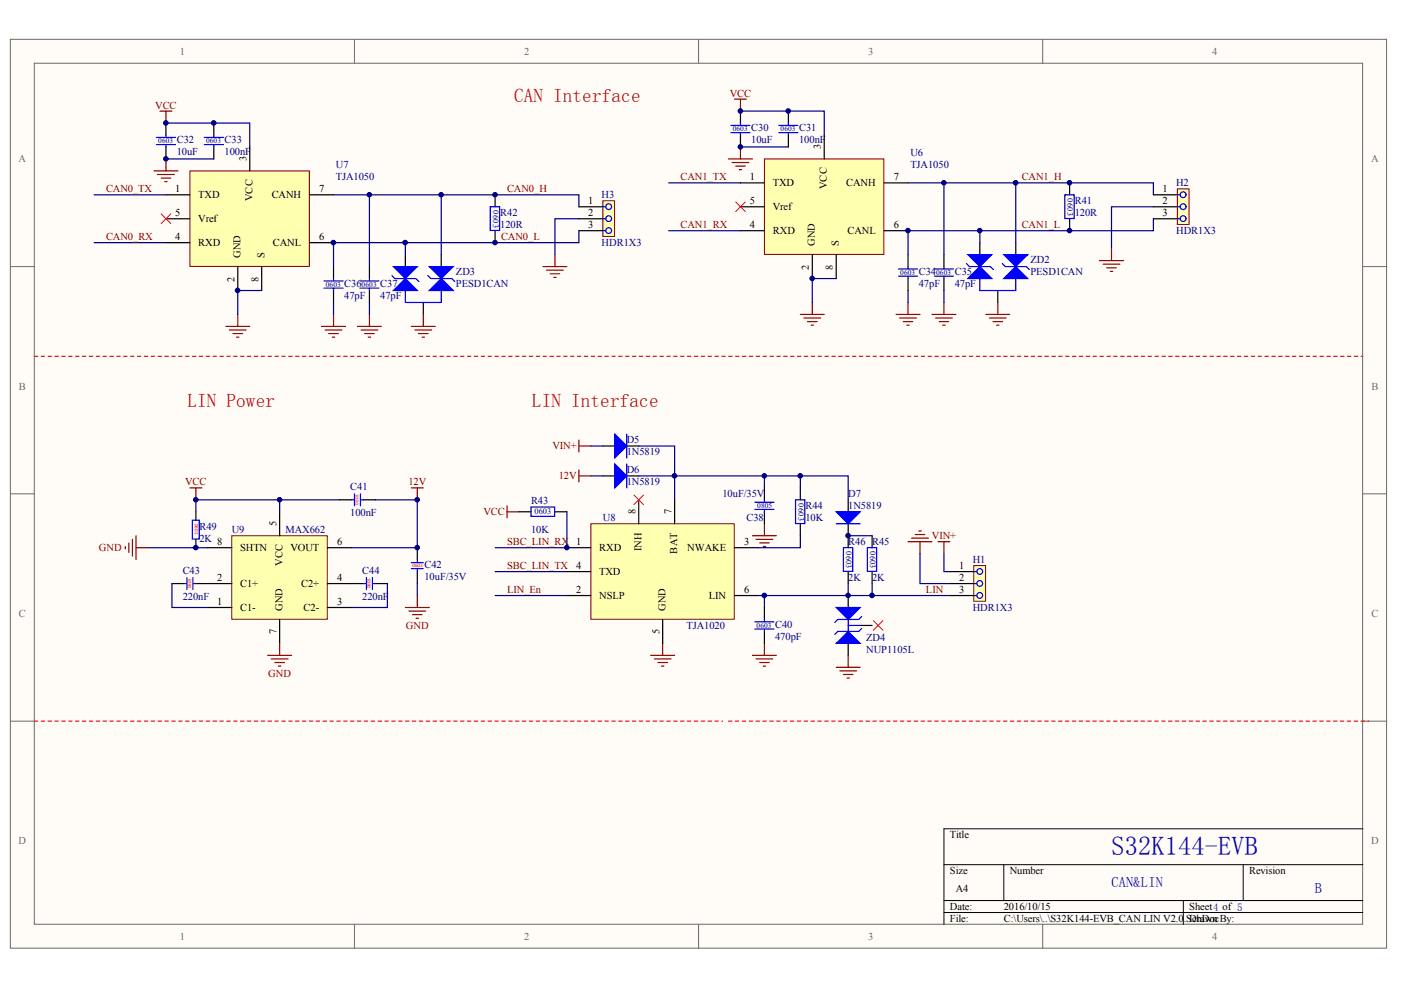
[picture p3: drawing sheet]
<svg xmlns="http://www.w3.org/2000/svg" width="297mm" height="210mm" viewBox="0 0 297 210" stroke-linecap="round" stroke-linejoin="round" font-family="sans-serif">
<g fill="#fffcf8" stroke="#696969" stroke-width=".21">
<path d="M2.2 8.3h291.8v192.7h-291.8z"/>
<path d="M7.3 13.4h281.6v182.6h-281.6z"/>
</g>
<path d="M75.2 8.3v5.1M148.1 8.3v5.1M221.1 8.3v5.1M2.2 56.5h5.1M289 56.5h5M2.2 104.7h5.1M289 104.7h5M2.2 152.9h5.1M289 152.9h5M75.2 196v5.1M148.1 196v5.1M221.1 196v5.1" fill="none" stroke="#696969" stroke-width=".21"/>
<path d="M289 175.7h-88.9v20.3M200.1 183.3h88.9M200.1 190.9h88.9M200.1 193.5h88.9M212.8 183.3v7.6M250.9 190.9v5.1M263.6 183.3v7.6" fill="none" stroke="#000" stroke-width=".21"/>
<path d="M7.3 75.5h281.7M7.3 152.9h145.9M154.5 152.9h135.7" fill="none" stroke="#ee0e22" stroke-width=".25" stroke-dasharray=".7 .7"/>
<path d="M40.3 36.2h25.3v20.3h-25.3z" fill="#ffffb0" stroke="#800000" stroke-width=".21"/>
<path d="M52.9 31.2v5M35.2 41.3h5.1M35.2 51.5h5.1M35.2 46.4h5.1M50.4 56.5v5.1M55.5 56.5v5.1M65.6 41.3h5.1M65.6 51.5h5.1M85.9 54v2.5M93.6 54v2.5M89.7 64.1v2.6" fill="none" stroke="#000" stroke-width=".25"/>
<path d="M83.1 58.4l.6 .7h4.5l.6 .6M85.9 56.5v7.6h7.7v-7.6M90.7 58.4l.6 .7h4.5l.6 .6" fill="none" stroke="#00f" stroke-width=".25"/>
<g fill="#00f" stroke="#00f" stroke-width=".25">
<path d="M91 61.6l2.6-2.5 2.5 2.5z"/>
<path d="M91 56.5h5.1l-2.5 2.6z"/>
<path d="M83.4 61.6l2.5-2.5 2.6 2.5z"/>
<path d="M83.4 56.5h5.1l-2.6 2.6z"/>
</g>
<path d="M35.2 26.1h17.7v5.1M35.2 33.7h10.1M20 41.3h15.2M20 51.5h15.2M78.3 41.3v15.2M85.9 51.5v2.5M93.6 41.3v12.7M55.5 61.6h-5.1v5.1M70.7 64.1v2.6M78.3 64.1v2.6" fill="none" stroke="#000080" stroke-width=".25"/>
<g fill="none" stroke="#800000" stroke-width=".25">
<path d="M32.6 36.2h5.1M33.4 37h3.6M34.2 37.8h2M34.9 38.5h.5M35.2 33.7v2.5M47.9 69.2h5M48.6 70h3.6M49.4 70.7h2M50.2 71.5h.5M50.4 66.7v2.5M68.2 69.2h5.1M68.9 70h3.6"/>
<path d="M69.7 70.7h2M70.5 71.5h.5M70.7 66.7v2.5M75.8 69.2h5.1M76.5 70h3.6M77.3 70.7h2M78.1 71.5h.5M78.3 66.7v2.5M87.2 69.2h5.1M88 70h3.5M88.7 70.7h2.1M89.5 71.5h.5"/>
<path d="M89.7 66.7v2.5"/>
</g>
<path d="M34.2 45.4l2 2M36.2 45.4l-2 2" fill="none" stroke="#f00" stroke-width=".21"/>
<path d="M162.1 33.7h25.3v20.2h-25.3z" fill="#ffffb0" stroke="#800000" stroke-width=".21"/>
<g fill="none" stroke="#000" stroke-width=".25">
<path d="M157 38.8h5.1M174.8 28.6v5.1M187.4 38.8h5.1M157 48.9h5.1M157 43.8h5.1M172.2 54v5.1M177.3 54v5.1M187.4 48.9h5.1M207.7 51.5v2.5M215.4 51.5v2.5M211.6 61.6v2.5M179.8 106v2.5"/>
<path d="M179.8 111.1v2.5"/>
</g>
<path d="M204.9 55.9l.6 .6h4.5l.6 .7M207.7 54v7.6h7.7v-7.6M212.5 55.9l.7 .6h4.4l.6 .7M177.3 111.1h5.1" fill="none" stroke="#00f" stroke-width=".25"/>
<g fill="#00f" stroke="#00f" stroke-width=".25">
<path d="M212.8 59.1l2.6-2.6 2.5 2.6z"/>
<path d="M212.8 54h5.1l-2.5 2.5z"/>
<path d="M205.2 59.1l2.5-2.6 2.6 2.6z"/>
<path d="M205.2 54h5.1l-2.6 2.5z"/>
<path d="M177.3 108.5h5.1l-2.6 2.6z"/>
</g>
<g fill="none" stroke="#000080" stroke-width=".25">
<path d="M141.8 38.8h15.2M157 23.6h17.8v5M157 31.2h10.1M200.1 38.8v15.2M215.4 38.8v12.7M141.8 48.9h15.2M177.3 59.1h-5.1v5M207.7 48.9v2.6M192.5 61.6v2.5M200.1 61.6v2.5M105 121.2h15.2M105 126.3h15.2"/>
<path d="M162.1 126.3v2.5"/>
</g>
<g fill="none" stroke="#800000" stroke-width=".25">
<path d="M154.5 33.7h5M155.2 34.5h3.6M156 35.2h2M156.7 36h.5M157 31.2v2.5M169.7 66.7h5.1M170.4 67.4h3.6M171.2 68.2h2M172 69h.5M172.2 64.1v2.6M190 66.7h5.1M190.7 67.4h3.6"/>
<path d="M191.5 68.2h2M192.3 69h.5M192.5 64.1v2.6M197.6 66.7h5.1M198.4 67.4h3.5M199.1 68.2h2M199.9 69h.5M200.1 64.1v2.6M209 66.7h5.1M209.8 67.4h3.5M210.5 68.2h2.1M211.3 69h.5"/>
<path d="M211.6 64.1v2.6M159.5 113.6h5.1M160.3 114.3h3.5M161.1 115.1h2M161.8 115.9h.5M162.1 111.1v2.5M138 138.9h5M138.7 139.7h3.6M140.5 136.4v2.5M159.5 138.9h5.1M160.3 139.7h3.5M162.1 136.4v2.5"/>
<path d="M139.5 140.5h2M140.2 141.2h.6M161.1 140.5h2M161.8 141.2h.5"/>
</g>
<path d="M156 42.8l2 2.1M158 42.8l-2 2.1" fill="none" stroke="#f00" stroke-width=".21"/>
<path d="M125.3 111.1h30.4v20.2h-30.4z" fill="#ffffb0" stroke="#800000" stroke-width=".21"/>
<g fill="none" stroke="#000" stroke-width=".25">
<path d="M35.2 26.1v2.5M35.2 31.2v2.5M45.3 26.1v2.5M45.3 31.2v2.5M157 23.6v2.5M157 28.6v2.6M167.1 23.6v2.5M167.1 28.6v2.6M226.8 38.8v2.5M70.7 56.5v2.6M78.3 56.5v2.6M105 41.3v2.5"/>
<path d="M105 48.9v2.6M192.5 54v2.5M192.5 59.1v2.5M200.1 54v2.5M200.1 59.1v2.5M226.8 46.4v2.5M70.7 61.6v2.5M78.3 61.6v2.5M110 108.5h2.6M117.7 108.5h2.5M120.2 116.1h5.1M127.8 100.9h2.5"/>
<path d="M132.9 100.9h2.5M135.4 106v5.1M143 106v5.1M155.7 116.1h5.1M162.1 103.4v2.6M162.1 108.5v2.6M169.7 103.4v2.6M169.7 111.1v2.5M179.8 113.6v2.5M184.9 113.6v2.5M120.2 126.3h5.1M120.2 121.2h5.1"/>
<path d="M140.5 131.3v5.1M155.7 126.3h5.1M162.1 128.8v2.5M162.1 133.9v2.5M179.8 121.2v2.5M179.8 126.3v2.5M179.8 136.4v2.5M182.4 132.6h2.5M184.9 121.2v2.5"/>
</g>
<g fill="none" stroke="#800000" stroke-width=".25">
<path d="M33.9 23.6h2.6M35.2 23.6v2.5M155.7 21h2.6M157 21v2.6M122.7 99.6v2.6M107.5 107.2v2.6M107.5 108.5h2.5M122.7 100.9h2.6M192.5 114.9h5.1M193.3 114.1h3.5M194 113.3h2.1M194.8 112.6h.5"/>
<path d="M195.1 114.9v2.5M179.8 138.9v2.6M177.3 141.5h5.1M178.1 142.2h3.5M178.8 143h2M179.6 143.8h.5"/>
</g>
<g fill="none" stroke="#00f" stroke-width=".25">
<path d="M33.2 30.7h4M33.2 29.1h4M35.2 28.6v.5M35.2 30.7v.5M43.3 30.7h4.1M43.3 29.1h4.1M45.3 28.6v.5M45.3 30.7v.5M155 28.1h4M155 26.6h4M157 26.1v.5M157 28.1v.5"/>
<path d="M165.1 28.1h4.1M165.1 26.6h4.1M167.1 26.1v.5M167.1 28.1v.5M68.7 59.6h4M70.7 59.1v.5M76.3 59.6h4.1M78.3 59.1v.5M103.9 43.8h2v5.1h-2zM190.5 58.6h4.1M190.5 57h4.1M192.5 56.5v.5"/>
<path d="M192.5 58.6v.5M198.1 58.6h4.1M198.1 57h4.1M200.1 56.5v.5M200.1 58.6v.5M225.8 41.3h1.9v5h-1.9zM68.7 61.1h4M70.7 61.1v.5M76.3 61.1h4.1M78.3 61.1v.5M132.9 98.4v5M112.6 107.5h5v2h-5z"/>
<path d="M160 108h4.1M160 106.5h4.1M162.1 106v.5M162.1 108v.8M168.7 106h1.9v5h-1.9zM178.8 116.1h2v5h-2zM183.9 116.1h2v5h-2zM160 133.4h4.1M160 131.8h4.1M162.1 131.3v.5M162.1 133.4v.5M179.8 131.3v2.6"/>
<path d="M179.8 132.6h2.6M182.7 130.7l-.6 .6h-4.5l-.6 .7M182.7 133.2l-.6 .7h-4.5l-.6 .6"/>
</g>
<g fill="#00f" stroke="#00f" stroke-width=".25">
<path d="M177.3 128.8h5.1l-2.6 2.5z"/>
<path d="M177.3 136.4l2.5-2.5 2.6 2.5z"/>
<path d="M130.3 98.4l2.6 2.5-2.6 2.5z"/>
</g>
<path d="M134.4 105l2 2M136.4 105l-2 2M185.2 131.6l2 2M187.2 131.6l-2 2" fill="none" stroke="#f00" stroke-width=".21"/>
<g fill="none" stroke="#000080" stroke-width=".25">
<path d="M192.5 38.8h52v2.5M70.7 41.3h52v2.5M122.7 46.4h-5v7.6M244.5 43.8h-8.8v8.9M120.2 108.5v7.6h-15.2M125.3 100.9h2.5M143 106v-5.1h36.8v5.1M162.1 100.9v2.5M169.7 113.6v2.5h-8.9M169.7 100.9v2.5M179.8 113.6h5.1M195.1 117.4v6.3h6.3"/>
<path d="M200.1 117.4v3.8h1.3M160.8 126.3h40.6M179.8 123.7v2.6M184.9 123.7v2.6"/>
</g>
<path d="M49.1 113.6h20.3v17.7h-20.3z" fill="#ffffb0" stroke="#800000" stroke-width=".21"/>
<g fill="none" stroke="#000" stroke-width=".25">
<path d="M127.8 94.6h2.5M132.9 94.6h2.5M41.5 108.5v1.8M41.5 114.3v1.8M44.1 116.1h5M59.3 108.5v5.1M69.4 116.1h5.1M72 106h2.5M77.1 106h2.5M88.5 116.1v2.6M36.5 123.7h2.5M41.5 123.7h7.6"/>
<path d="M44.1 128.8h5M59.3 131.3v5.1M69.4 128.8h5.1M69.4 123.7h7.7M79.6 123.7h2.5M88.5 121.2v2.5"/>
</g>
<path d="M125.3 94.6h2.5M135.4 94.6h7.6v6.3h-7.6M31.4 116.1h12.7M41.5 108.5v-2.5h17.8v2.5M59.3 106h12.7M79.6 106h8.9v10.1h-14M36.5 123.7v5.1h7.6M82.1 123.7v5.1h-7.6M88.5 123.7v2.6" fill="none" stroke="#000080" stroke-width=".25"/>
<g fill="none" stroke="#00f" stroke-width=".25">
<path d="M132.9 92v5.1M40.8 110.3h1.4v4h-1.4zM74.5 106h.5M75.2 104.7v2.5M76.4 104.7v2.5M76.5 106h.6M87.2 119.3h2.5M88.5 118.7v.5M39 123.7h.5M39.6 122.5v2.5M40.9 122.5v2.5M41 123.7h.5"/>
<path d="M77.1 123.7h.5M77.7 122.5v2.5M79 122.5v2.5M79.1 123.7h.5M87.2 120.6h2.5M88.5 120.7v.5"/>
</g>
<g fill="none" stroke="#800000" stroke-width=".25">
<path d="M122.7 93.3v2.5M122.7 94.6h2.6M40.3 103.4h2.5M41.5 103.4v2.6M87.2 103.4h2.5M88.5 103.4v2.6M56.8 138.9h5M57.5 139.7h3.6M59.3 136.4v2.5M85.9 128.8h5.1M86.7 129.6h3.6M87.5 130.3h2"/>
<path d="M88.2 131.1h.5M88.5 126.3v2.5M58.3 140.5h2M59 141.2h.5"/>
</g>
<path d="M130.3 92l2.6 2.6-2.6 2.5z" fill="#00f" stroke="#00f" stroke-width=".25"/>
<path d="M206.5 119.9h2.5v7.6h-2.5z" fill="#ffffb0" stroke="#800000" stroke-width=".21"/>
<path d="M201.4 121.2h5.1M201.4 123.7h5.1M201.4 126.3h5.1" fill="none" stroke="#000" stroke-width=".25"/>
<g fill="none" stroke="#00f" stroke-width=".25">
<path d="M206.5 123.7h.6M206.5 121.2h.6M206.5 126.3h.6"/>
<circle cx="207.7" cy="123.7" r=".61"/>
<circle cx="207.7" cy="126.2" r=".61"/>
<circle cx="207.7" cy="121.2" r=".61"/>
</g>
<path d="M249.6 40h2.5v7.6h-2.5z" fill="#ffffb0" stroke="#800000" stroke-width=".21"/>
<path d="M244.5 41.3h5.1M244.5 43.8h5.1M244.5 46.4h5.1" fill="none" stroke="#000" stroke-width=".25"/>
<g fill="none" stroke="#00f" stroke-width=".25">
<path d="M249.6 43.8h.7M249.6 41.3h.7M249.6 46.4h.7"/>
<circle cx="250.9" cy="43.8" r=".62"/>
<circle cx="250.9" cy="41.3" r=".62"/>
<circle cx="250.9" cy="46.4" r=".62"/>
</g>
<path d="M127.8 42.6h2.5v7.5h-2.5z" fill="#ffffb0" stroke="#800000" stroke-width=".21"/>
<path d="M122.7 43.8h5.1M122.7 46.4h5.1M122.7 48.9h5.1" fill="none" stroke="#000" stroke-width=".25"/>
<g fill="none" stroke="#00f" stroke-width=".25">
<path d="M127.8 46.4h.6M127.8 43.8h.6M127.8 48.9h.6"/>
<circle cx="129.1" cy="43.8" r=".61"/>
<circle cx="129.1" cy="48.9" r=".61"/>
<circle cx="129.1" cy="46.4" r=".61"/>
</g>
<path d="M122.7 48.9v2.6h-52v5M244.5 46.4v2.5h-52v5.1" fill="none" stroke="#000080" stroke-width=".25"/>
<g fill="none" stroke="#800000" stroke-width=".25">
<path d="M115.1 56.5h5.1M115.9 57.3h3.5M116.6 58h2.1M117.4 58.8h.5M117.7 54v2.5M233.1 55.3h5.1M233.9 56h3.5M234.6 56.8h2.1M235.4 57.5h.5M235.7 52.7v2.6M26.6 115.9v.5M27.3 115.1v2"/>
<path d="M28.1 114.3v3.6M28.8 113.6v5.1M28.8 116.1h2.6M198.9 114.9h2.5M200.1 114.9v2.5"/>
</g>
<g fill="#000080" stroke="#000080" stroke-width=".21">
<circle cx="35.2" cy="33.7" r=".48"/>
<circle cx="35.2" cy="26.1" r=".48"/>
<circle cx="41.5" cy="116.1" r=".48"/>
<circle cx="41.5" cy="106" r=".48"/>
<circle cx="45.3" cy="26.1" r=".49"/>
<circle cx="50.4" cy="61.6" r=".49"/>
<circle cx="59.3" cy="106" r=".48"/>
<circle cx="70.7" cy="51.4" r=".49"/>
<circle cx="78.3" cy="41.3" r=".48"/>
<circle cx="85.9" cy="51.4" r=".49"/>
<circle cx="88.5" cy="116.1" r=".48"/>
<circle cx="88.5" cy="106" r=".48"/>
<circle cx="93.5" cy="41.3" r=".48"/>
<circle cx="104.9" cy="51.4" r=".48"/>
<circle cx="104.9" cy="41.3" r=".48"/>
<circle cx="120.2" cy="116.1" r=".48"/>
<circle cx="143" cy="100.9" r=".49"/>
<circle cx="157" cy="31.1" r=".48"/>
<circle cx="157" cy="23.5" r=".48"/>
<circle cx="162" cy="126.2" r=".48"/>
<circle cx="162" cy="100.9" r=".48"/>
<circle cx="167.1" cy="23.5" r=".48"/>
<circle cx="169.7" cy="100.9" r=".48"/>
<circle cx="172.2" cy="59" r=".48"/>
<circle cx="179.8" cy="126.2" r=".48"/>
<circle cx="179.8" cy="113.6" r=".48"/>
<circle cx="184.9" cy="126.2" r=".48"/>
<circle cx="192.5" cy="48.9" r=".48"/>
<circle cx="200.1" cy="38.7" r=".48"/>
<circle cx="207.7" cy="48.9" r=".48"/>
<circle cx="215.3" cy="38.7" r=".49"/>
<circle cx="226.8" cy="48.9" r=".48"/>
<circle cx="226.8" cy="38.7" r=".48"/>
</g>
<text font-size="5.6" fill="#0000bf" x="235.7" y="181.3">S32K144-EVB</text>
<g font-size="4" fill="#bf0000">
<text x="109" y="21.7">CAN Interface</text>
<text x="39.7" y="86.3">LIN Power</text>
<text x="112.8" y="86.3">LIN Interface</text>
</g>
<g font-size="3" fill="#0000bf">
<text x="235.7" y="188">CAN&amp;LIN</text>
<text x="278.8" y="189.2">B</text>
</g>
<g font-size="2.2" fill="#696969">
<text x="38.2" y="11.6">1</text>
<text x="111.1" y="11.6">2</text>
<text x="184.1" y="11.6">3</text>
<text x="257" y="11.6">4</text>
<text x="3.9" y="34.4">A</text>
<text x="290.7" y="34.4">A</text>
<text x="4" y="82.6">B</text>
<text x="290.8" y="82.6">B</text>
<text x="4" y="130.8">C</text>
<text x="290.8" y="130.8">C</text>
<text x="3.9" y="179">D</text>
<text x="290.7" y="179">D</text>
<text x="38.2" y="199.3">1</text>
<text x="111.1" y="199.3">2</text>
<text x="184.1" y="199.3">3</text>
<text x="257" y="199.3">4</text>
</g>
<g font-size="2.2" fill="#800000">
<text x="32.9" y="23">VCC</text>
<text x="154.7" y="20.5">VCC</text>
<text x="22.5" y="40.8">CAN0_TX</text>
<text x="107.5" y="40.8">CAN0_H</text>
<text x="144.3" y="38.2">CAN1_TX</text>
<text x="216.6" y="38.2">CAN1_H</text>
<text x="22.5" y="50.9">CAN0_RX</text>
<text x="106.2" y="50.9">CAN0_L</text>
<text x="144.3" y="48.4">CAN1_RX</text>
<text x="216.6" y="48.4">CAN1_L</text>
<text x="117.1" y="95.3">VIN+</text>
<text x="118.5" y="101.6">12V</text>
<text x="39.3" y="102.9">VCC</text>
<text x="86.6" y="102.9">12V</text>
<text x="102.5" y="109.2">VCC</text>
<text x="21" y="116.8">GND</text>
<text x="107.5" y="115.6">SBC_LIN_RX</text>
<text x="197.6" y="114.3">VIN+</text>
<text x="107.5" y="125.7">LIN_En</text>
<text x="107.5" y="120.6">SBC_LIN_TX</text>
<text x="196.3" y="125.7">LIN</text>
<text x="86.1" y="133.3">GND</text>
<text x="56.9" y="143.5">GND</text>
</g>
<g font-size="2.2" fill="#000080">
<text x="159.3" y="27.8">C30</text>
<text x="169.4" y="27.8">C31</text>
<text x="37.5" y="30.4">C32</text>
<text x="37.5" y="32.9">10uF</text>
<text x="47.6" y="30.4">C33</text>
<text x="47.6" y="32.9">100nF</text>
<text x="71.2" y="35.7">U7</text>
<text x="159.3" y="30.4">10uF</text>
<text x="169.4" y="30.4">100nF</text>
<text x="193" y="33.2">U6</text>
<text x="193" y="35.7">TJA1050</text>
<text x="71.2" y="38.2">TJA1050</text>
<text x="249.4" y="39.5">H2</text>
<text x="106.1" y="45.8">R42</text>
<text x="127.6" y="42">H3</text>
<text x="227.9" y="43.3">R41</text>
<text x="227.9" y="45.8">120R</text>
<text x="106.1" y="48.4">120R</text>
<text x="127.6" y="52.2">HDR1X3</text>
<text x="249.4" y="49.6">HDR1X3</text>
<text x="96.7" y="58.3">ZD3</text>
<text x="194.8" y="58.3">C34</text>
<text x="202.4" y="58.3">C35</text>
<text x="218.5" y="55.7">ZD2</text>
<text x="218.5" y="58.3">PESD1CAN</text>
<text x="73" y="60.8">C36</text>
<text x="73" y="63.3">47pF</text>
<text x="80.6" y="60.8">C37</text>
<text x="80.6" y="63.3">47pF</text>
<text x="96.7" y="60.8">PESD1CAN</text>
<text x="194.8" y="60.8">47pF</text>
<text x="202.4" y="60.8">47pF</text>
<text x="132.9" y="94">D5</text>
<text x="132.9" y="100.4">D6</text>
<text x="132.9" y="96.6">1N5819</text>
<text x="74.3" y="103.9">C41</text>
<text x="112.6" y="107">R43</text>
<text x="132.9" y="102.9">1N5819</text>
<text x="153.2" y="105.4">10uF/35V</text>
<text x="170.8" y="108">R44</text>
<text x="179.8" y="105.4">D7</text>
<text x="179.8" y="108">1N5819</text>
<text x="42.3" y="112.3">R49</text>
<text x="49.1" y="113">U9</text>
<text x="60.6" y="113">MAX662</text>
<text x="74.3" y="109.5">100nF</text>
<text x="112.6" y="113">10K</text>
<text x="127.8" y="110.5">U8</text>
<text x="158.3" y="110.5">C38</text>
<text x="170.8" y="110.5">10K</text>
<text x="42.3" y="114.8">2K</text>
<text x="179.8" y="115.6">R46</text>
<text x="184.9" y="115.6">R45</text>
<text x="206.2" y="119.4">H1</text>
<text x="38.7" y="121.7">C43</text>
<text x="76.8" y="121.7">C44</text>
<text x="90" y="120.4">C42</text>
<text x="90" y="122.9">10uF/35V</text>
<text x="179.8" y="123.2">2K</text>
<text x="184.9" y="123.2">2K</text>
<text x="38.7" y="127.2">220nF</text>
<text x="76.8" y="127.2">220nF</text>
<text x="206.2" y="129.5">HDR1X3</text>
<text x="145.6" y="133.3">TJA1020</text>
<text x="164.4" y="133.1">C40</text>
<text x="164.4" y="135.6">470pF</text>
<text x="183.6" y="135.9">ZD4</text>
<text x="183.6" y="138.4">NUP1105L</text>
</g>
<g font-size="2.2">
<text x="52.3" y="34.2" transform="rotate(-90 52.3 34.2)">3</text>
<text x="174.1" y="31.7" transform="rotate(-90 174.1 31.7)">3</text>
<text x="37.1" y="40.8">1</text>
<text x="67.7" y="40.8">7</text>
<text x="158.9" y="38.2">1</text>
<text x="163.8" y="39.5">TXD</text>
<text x="175.3" y="40.2" transform="rotate(-90 175.3 40.2)">VCC</text>
<text x="179.4" y="39.5">CANH</text>
<text x="189.5" y="38.2">7</text>
<text x="246.5" y="40.8">1</text>
<text x="37.1" y="45.8">5</text>
<text x="42" y="42">TXD</text>
<text x="42" y="47.1">Vref</text>
<text x="53.5" y="42.7" transform="rotate(-90 53.5 42.7)">VCC</text>
<text x="57.6" y="42">CANH</text>
<text x="124.7" y="43.3">1</text>
<text x="124.7" y="45.8">2</text>
<text x="158.9" y="43.3">5</text>
<text x="163.8" y="44.6">Vref</text>
<text x="246.5" y="43.3">2</text>
<text x="246.5" y="45.8">3</text>
<text x="37.1" y="50.9">4</text>
<text x="42" y="52.2">RXD</text>
<text x="57.9" y="52.2">CANL</text>
<text x="67.7" y="50.9">6</text>
<text x="124.7" y="48.4">3</text>
<text x="158.9" y="48.4">4</text>
<text x="163.8" y="49.6">RXD</text>
<text x="172.8" y="52.2" transform="rotate(-90 172.8 52.2)">GND</text>
<text x="177.9" y="52.2" transform="rotate(-90 177.9 52.2)">S</text>
<text x="179.7" y="49.6">CANL</text>
<text x="189.5" y="48.4">6</text>
<text x="49.7" y="59.7" transform="rotate(-90 49.7 59.7)">2</text>
<text x="51" y="54.7" transform="rotate(-90 51 54.7)">GND</text>
<text x="54.8" y="59.7" transform="rotate(-90 54.8 59.7)">8</text>
<text x="56.1" y="54.7" transform="rotate(-90 56.1 54.7)">S</text>
<text x="171.5" y="57.2" transform="rotate(-90 171.5 57.2)">2</text>
<text x="176.6" y="57.2" transform="rotate(-90 176.6 57.2)">8</text>
<text x="58.6" y="111.6" transform="rotate(-90 58.6 111.6)">5</text>
<text x="134.7" y="109" transform="rotate(-90 134.7 109)">8</text>
<text x="142.3" y="109" transform="rotate(-90 142.3 109)">7</text>
<text x="46" y="115.6">8</text>
<text x="50.9" y="116.8">SHTN</text>
<text x="61.6" y="116.8">VOUT</text>
<text x="71.5" y="115.6">6</text>
<text x="122.2" y="115.6">1</text>
<text x="127" y="116.8">RXD</text>
<text x="136" y="116.9" transform="rotate(-90 136 116.9)">INH</text>
<text x="143.6" y="117.4" transform="rotate(-90 143.6 117.4)">BAT</text>
<text x="145.7" y="116.8">NWAKE</text>
<text x="157.8" y="115.6">3</text>
<text x="46" y="123.2">2</text>
<text x="50.9" y="124.5">C1+</text>
<text x="59.9" y="120.1" transform="rotate(-90 59.9 120.1)">VCC</text>
<text x="63.9" y="124.5">C2+</text>
<text x="71.5" y="123.2">4</text>
<text x="122.2" y="125.7">2</text>
<text x="122.2" y="120.6">4</text>
<text x="127" y="121.9">TXD</text>
<text x="157.8" y="125.7">6</text>
<text x="203.4" y="120.6">1</text>
<text x="203.4" y="123.2">2</text>
<text x="203.4" y="125.7">3</text>
<text x="46" y="128.3">1</text>
<text x="50.9" y="129.5">C1-</text>
<text x="59.9" y="129.6" transform="rotate(-90 59.9 129.6)">GND</text>
<text x="64.4" y="129.5">C2-</text>
<text x="71.5" y="128.3">3</text>
<text x="127" y="127">NSLP</text>
<text x="141.1" y="129.6" transform="rotate(-90 141.1 129.6)">GND</text>
<text x="150.3" y="127">LIN</text>
<text x="58.6" y="134.5" transform="rotate(-90 58.6 134.5)">7</text>
<text x="139.8" y="134.5" transform="rotate(-90 139.8 134.5)">5</text>
<text x="201.4" y="177.7">Title</text>
<text x="201.4" y="185.3">Size</text>
<text x="214.1" y="185.3">Number</text>
<text x="264.8" y="185.3">Revision</text>
<text x="202.7" y="189.1">A4</text>
<text x="201.4" y="192.9">Date:</text>
<text x="201.4" y="195.5">File:</text>
<text x="212.8" y="192.9">2016/10/15</text>
<text x="212.8" y="195.5">C:\Users\..\S32K144-EVB_CAN LIN V2.0</text>
<text x="251" y="195.5">.SDrawn</text>
<text x="252.2" y="192.9">Sheet4 of 5</text>
<text x="252.7" y="195.5">chDocBy:</text>
</g>
<text font-size="1.8" fill="#000080" x="113.3" y="109.1">0603</text>
<g font-size="1.7" fill="#000080">
<text x="104.6" y="44.6" transform="rotate(90 104.6 44.6)">0603</text>
<text x="226.4" y="42.1" transform="rotate(90 226.4 42.1)">0603</text>
<text x="169.3" y="106.7" transform="rotate(90 169.3 106.7)">0603</text>
<text x="179.4" y="116.9" transform="rotate(90 179.4 116.9)">0603</text>
<text x="184.5" y="116.9" transform="rotate(90 184.5 116.9)">0603</text>
</g>
<g font-size="1.6" fill="#000080">
<text x="155.3" y="27.9">0603</text>
<text x="165.5" y="27.9">0603</text>
<text x="33.5" y="30.4">0603</text>
<text x="43.7" y="30.4">0603</text>
<text x="190.9" y="58.3">0603</text>
<text x="198.5" y="58.3">0603</text>
<text x="69.1" y="60.8">0603</text>
<text x="76.7" y="60.8">0603</text>
<text x="160.5" y="107.8">0805</text>
<text x="160.4" y="133.1">0603</text>
</g>
<text font-size="1" fill="#f00" x="87.5" y="120.3">0603</text>
<g font-size=".9" fill="#f00">
<text x="76" y="107" transform="rotate(-90 76 107)">0603</text>
<text x="41.3" y="111.1" transform="rotate(90 41.3 111.1)">0603</text>
<text x="40.5" y="124.7" transform="rotate(-90 40.5 124.7)">0603</text>
<text x="78.6" y="124.7" transform="rotate(-90 78.6 124.7)">0603</text>
</g>
</svg>
